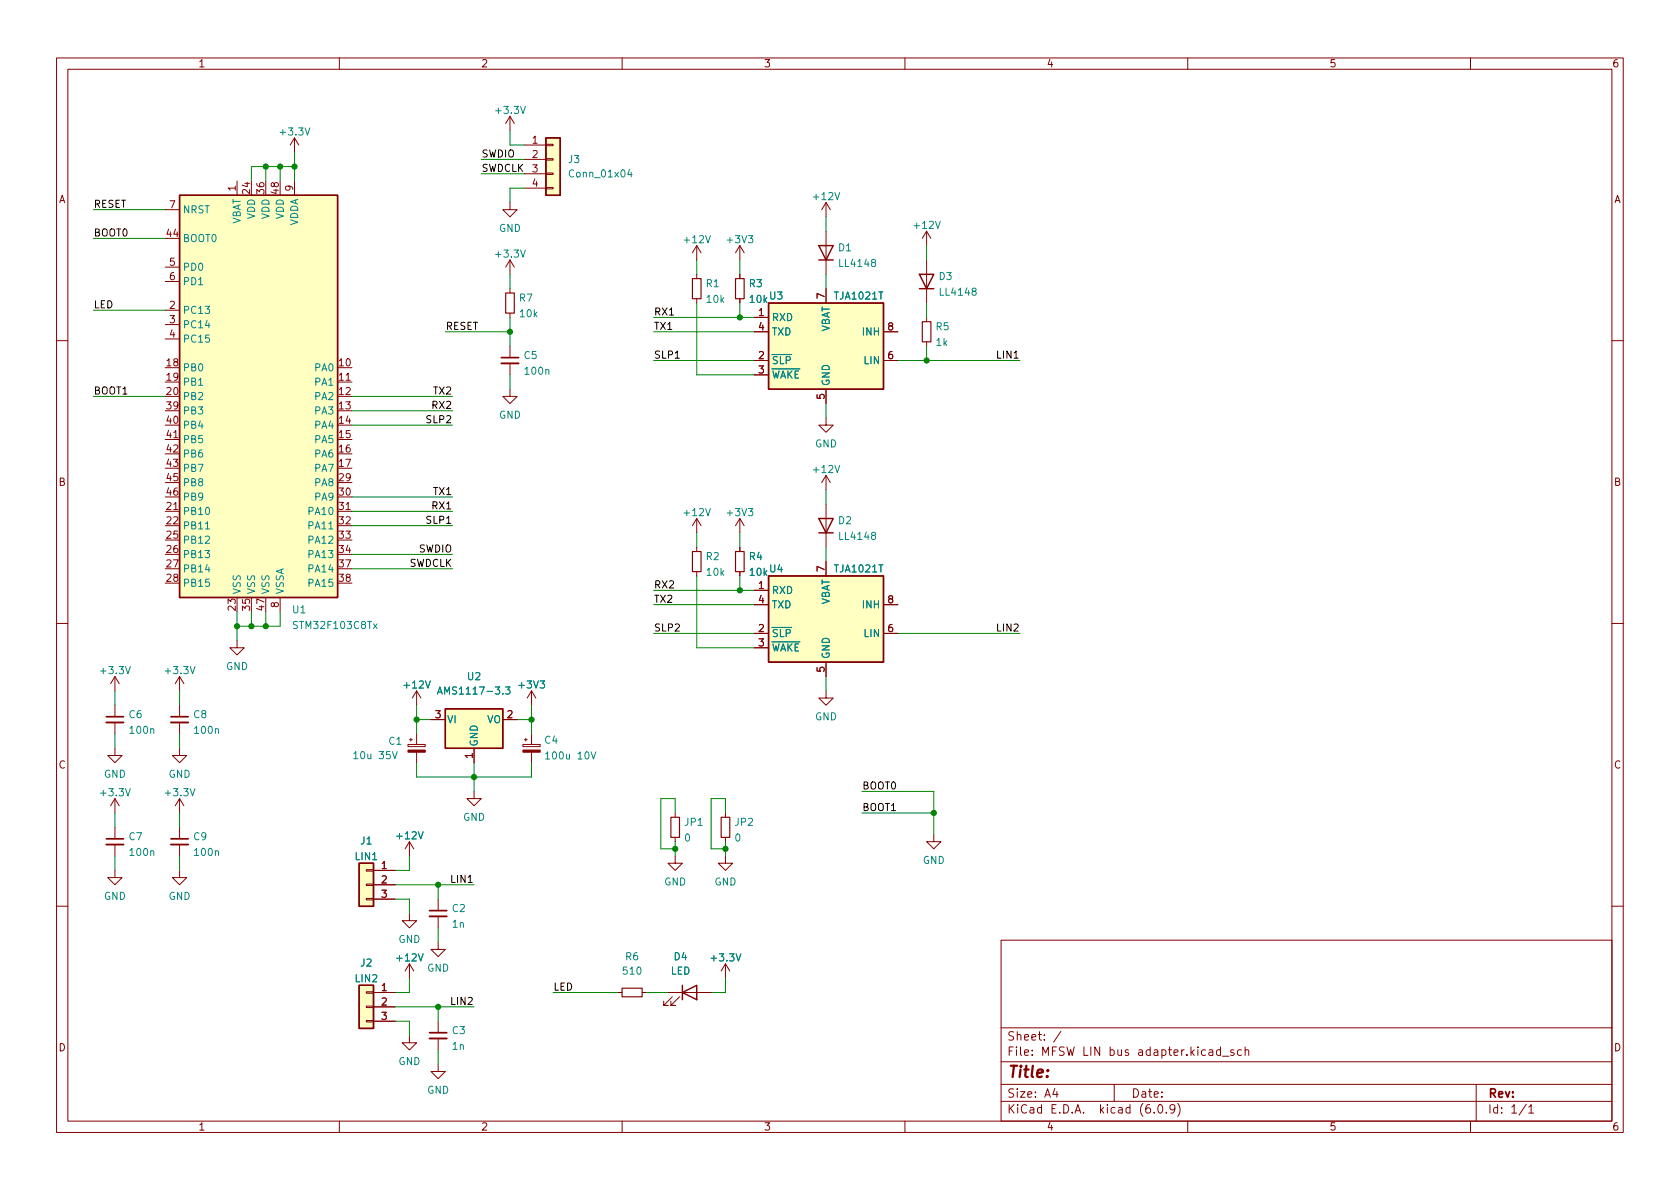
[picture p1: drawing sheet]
<svg xmlns="http://www.w3.org/2000/svg" width="297mm" height="210mm" viewBox="0 0 297 210" stroke-linecap="round" stroke-linejoin="round" font-family="sans-serif">
<g fill="none" stroke="#840000" stroke-width=".18">
<path d="M10 10.2h277v190.1h-277zM12 12.2h273v186.1h-273zM60 10.2v2M110 10.2v2M160 10.2v2M210 10.2v2M260 10.2v2M29.2 37.1h2.5M41.9 32v2.5M52.1 24.4l-.8 1.2M52.1 24.4v2.5M52.1 32v2.5"/>
<path d="M52.1 24.4l.7 1.2M90.2 35.8v1.3h1.2l-1.2 1.2-1.3-1.2h1.3M90.2 20.6l-.8 1.2M90.2 20.6v2.5M90.2 20.6l.7 1.2M92.7 25.6h3.8M92.7 28.2h3.8M92.7 30.7h3.8M92.7 33.3h3.8M96.5 33.1h1.3v.3h-1.3zM96.5 30.6h1.3v.3h-1.3zM96.5 28.1h1.3v.2h-1.3z"/>
<path d="M96.5 25.5h1.3v.3h-1.3zM146 35.8v2.5M146 35.8l-.7 1.3M146 35.8l.8 1.3M29.2 54.9h2.5M29.2 57.4h2.5M29.2 59.9h2.5M29.2 47.2h2.5M29.2 49.8h2.5M90.2 46v2.5M90.2 51v.8M90.2 55.4v.7"/>
<path d="M90.2 46l-.8 1.2M90.2 46l.7 1.2M123.2 43.4l-.8 1.3M123.2 43.4v2.6M123.2 48.5v.8M123.2 52.8v.8M123.2 43.4l.8 1.3M130.8 43.4v2.6M130.8 48.5v.8M130.8 52.8v.8M130.8 43.4l-.8 1.3M130.8 43.4l.8 1.3"/>
<path d="M133.3 56.1h2.6M133.3 58.7h2.6M146 40.9v7.6M146 51v2.6M156.2 58.7h2.5M163.8 40.9l-.7 1.3M163.8 40.9v2.5M163.8 46v7.6M163.8 56.1v.8M163.8 40.9l.8 1.3M10 60.2h2M29.2 77.7h2.5"/>
<path d="M59.7 67.6h2.5M90.2 68.8v1.3h1.2l-1.2 1.3-1.3-1.3h1.3M90.2 61.2v2M90.2 64.3v2M133.3 63.7h2.6M133.3 66.3h2.6M146 73.9v1.3h1.3l-1.3 1.2-1.2-1.2h1.2M146 68.8v2.6M156.2 63.7h2.5M163.8 60.4v.8M285 60.2h2M29.2 90.4h2.5"/>
<path d="M59.7 90.4h2.5M123.2 91.7v2.5M123.2 96.8v.7M123.2 91.7l-.8 1.3M123.2 91.7l.8 1.3M130.8 91.7l-.8 1.3M130.8 91.7v2.5M130.8 96.8v.7M130.8 91.7l.8 1.3M146 84.1v2.5M146 89.1v7.7M146 99.3v2.5"/>
<path d="M146 84.1l-.7 1.2M146 84.1l.8 1.2M10 110.2h2M20.3 119.6l-.7 1.3M20.3 119.6v2.6M20.3 119.6l.8 1.3M31.7 119.6v2.6M31.7 119.6l-.7 1.3M31.7 119.6l.8 1.3M41.9 113.3v1.2h1.3l-1.3 1.3-1.3-1.3h1.3M49.5 105.7v2.5M123.2 101.1v.7"/>
<path d="M130.8 101.1v.7M133.3 104.4h2.6M133.3 112h2.6M133.3 114.5h2.6M133.3 106.9h2.6M146 117.1v2.5M156.2 112h2.5M156.2 106.9h2.5M285 110.2h2M20.3 132.3v1.3h1.3l-1.3 1.3-1.3-1.3h1.3M20.3 124.7v2M20.3 127.8v2"/>
<path d="M31.7 132.3v1.3h1.3l-1.3 1.3-1.2-1.3h1.2M31.7 124.7v2M31.7 127.8v2M72.1 131.6h3.1v.4h-3.1zM72.4 130.8h.5M72.6 130.6v.5M73.7 122.2v2.5M73.7 129.8v1.8M73.7 133v1.9M73.7 122.2l-.8 1.2M73.7 122.2l.7 1.2M76.2 127.2h2.5"/>
<path d="M83.8 139.9v1.3h1.3l-1.3 1.3-1.3-1.3h1.3M83.8 132.3v2.6M88.9 127.2h2.5M92.5 131.6h3v.4h-3zM92.7 130.8h.5M93 130.6v.5M94 122.2l-.8 1.2M94 122.2v2.5M94 129.8v1.8M94 133v1.9M94 122.2l.7 1.2M146 122.2v1.2h1.3l-1.3 1.3-1.2-1.3h1.2"/>
<path d="M20.3 153.9v1.3h1.3l-1.3 1.3-1.3-1.3h1.3M20.3 141.2v2.6M20.3 146.3v2M20.3 149.3v2.1M20.3 141.2l-.7 1.3M20.3 141.2l.8 1.3M31.7 153.9v1.3h1.3l-1.3 1.3-1.2-1.3h1.2M31.7 141.2v2.6M31.7 146.3v2M31.7 149.3v2.1M31.7 141.2l-.7 1.3M31.7 141.2l.8 1.3"/>
<path d="M64.8 158.9h1.2v.2h-1.2zM64.8 156.3h1.2v.3h-1.2zM64.8 153.8h1.2v.2h-1.2zM66 153.9h3.8M66 156.5h3.8M66 159h3.8M72.4 148.8v2.6M72.4 148.8l-.8 1.3M72.4 148.8l.8 1.3M77.5 159v2M119.4 151.4v1.2h1.2l-1.2 1.3-1.3-1.3h1.3M119.4 143.8v.7"/>
<path d="M119.4 148.1v.7M128.3 151.4v1.2h1.2l-1.2 1.3-1.3-1.3h1.3M128.3 143.8v.7M128.3 148.1v.7M165.1 147.6v1.2h1.3l-1.3 1.3-1.3-1.3h1.3M10 160.2h2M64.8 177.9h1.2v.3h-1.2zM64.8 175.4h1.2v.2h-1.2zM66 175.5h3.8M66 178h3.8M72.4 161.5v1.3h1.3l-1.3 1.3-1.3-1.3h1.3M72.4 170.4l-.8 1.3"/>
<path d="M72.4 170.4v2.6M72.4 170.4l.8 1.3M77.5 166.6v1.3h1.2l-1.2 1.3-1.3-1.3h1.3M77.5 162v2.1M109.2 175.5h.8M113.5 175.5h.8M118.1 175.5h7.6M118.9 176.3l-1.6 1.5h.8h-.8v-.8M120.1 176.3l-1.5 1.5h.8h-.8v-.8M128.3 170.4l-.8 1.3M128.3 170.4v2.6M128.3 170.4l.7 1.3"/>
<path d="M177 166.3h108v32h-108zM285 160.2h2M60 198.3v2M64.8 180.5h1.2v.2h-1.2zM66 180.6h3.8M72.4 183.1v1.3h1.3l-1.3 1.3-1.3-1.3h1.3M77.5 188.2v1.3h1.2l-1.2 1.2-1.3-1.2h1.3M77.5 180.6v2M77.5 183.6v2.1M110 198.3v2M160 198.3v2M177 194.8h108"/>
<path d="M177 191.8h108M177 187.8h108M177 181.8h108M186.5 192.5l-.4 1h1M186.9 193v1M187.6 182.4l-1.3 1.9M197 191.8v3M204.1 196.7v.1M204.9 195.4l.2-.1a.81 .81 0 0 1 .6 .7 .81 .81 0 0 1-.3 .8h-.2a.81 .81 0 0 1-.6-.6 .81 .81 0 0 1 .3-.8zM206.2 196.7v.1M207.7 196l-.3 .3h-.3l-.2-.3 .1-.6 .4-.1 .2 .2a.99 .99 0 0 1-.3 1.3h-.3M208.2 195.1a1.72 1.72 0 0 1 0 2.3"/>
<path d="M210 198.3v2M215.8 185.7l-.4-.1-.3 .3v.4l.1 .3h.6M215.8 185.1v1.5M216.1 186.8h1.2M218.1 185.7l-.3-.1-.2 .2v.3l.5 .1v.4h-.5M219.5 185.7l-.4-.1-.3 .3v.4l.1 .3h.6M220.1 185.8l.3-.2 .3 .1 .1 .9M220.1 185.1v1.5M260 198.3v2M261 191.8v6.5M269.9 195.3l-1.3 1.9M270.3 195.8l.4-.5v1.5"/>
<path d="M270.3 196.8h.9"/>
</g>
<g fill="#840000" stroke="#840000" stroke-width=".18">
<path d="M72.1 132.6h3.1v.4h-3.1z"/>
<path d="M92.5 132.6h3v.4h-3z"/>
</g>
<path d="M111.3 30l-.3 .9h.8M111.6 30.5v.8M36.3 93.5h.8M69.4 132.9l.4 1.3 .4-1.3M77.3 122.7l.5-1.2 .4 1.2M77.5 122.4h.6M89.4 121.5h.8l-.5 .5 .4 .1v.5l-.2 .1-.5-.1M96.5 133.3l.3-.3v1.2M96.5 134.2h.7M104.5 133l.4 1.2 .5-1.2" fill="none" stroke="#008484" stroke-width=".18"/>
<g fill="#ffffc2" stroke="#ffffc2" stroke-width=".18">
<path d="M78.7 125.3h10.2v7h-10.2z"/>
<path d="M96.5 24.4h2.6v10.1h-2.6z"/>
<path d="M63.5 174.2h2.5v7.7h-2.5z"/>
<path d="M31.7 34.5h28v71.2h-28z"/>
<path d="M63.5 152.6h2.5v7.7h-2.5z"/>
<path d="M135.9 101.8h20.3v15.3h-20.3z"/>
<path d="M135.9 53.6h20.3v15.2h-20.3z"/>
</g>
<g fill="none" stroke="#840000" stroke-width=".25">
<path d="M31.7 34.5h28v71.2h-28zM96.5 24.4h2.6v10.1h-2.6zM135.9 53.6h20.3v15.2h-20.3zM144.8 43.4h2.5l-1.3 2.6zM144.8 46h2.5M162.6 48.5h2.5l-1.3 2.5zM162.6 51h2.5M144.8 91.7h2.5l-1.3 2.5zM144.8 94.2h2.5M135.9 101.8h20.3v15.3h-20.3zM78.7 125.3h10.2v7h-10.2zM63.5 152.6h2.5v7.7h-2.5z"/>
<path d="M63.5 174.2h2.5v7.7h-2.5zM120.6 175.5l2.6-1.3v2.6zM120.6 174.2v2.6"/>
</g>
<path d="M89.4 51.8h1.5v3.6h-1.5zM122.4 49.3h1.6v3.5h-1.6zM130 49.3h1.6v3.5h-1.6zM163.1 56.9h1.5v3.5h-1.5zM122.4 97.5h1.6v3.6h-1.6zM130 97.5h1.6v3.6h-1.6zM118.6 144.5h1.5v3.6h-1.5zM127.5 144.5h1.5v3.6h-1.5zM110 174.7h3.5v1.6h-3.5z" fill="none" stroke="#840000" stroke-width=".2"/>
<path d="M88.6 64.3h3.1M18.8 127.8h3M30.2 127.8h3.1M18.8 149.3h3M30.2 149.3h3.1M75.9 162h3.1M75.9 183.6h3.1" fill="none" stroke="#840000" stroke-width=".33"/>
<path d="M88.6 63.2h3.1M18.8 126.7h3M30.2 126.7h3.1M18.8 148.3h3M30.2 148.3h3.1M75.9 161h3.1M75.9 182.6h3.1" fill="none" stroke="#840000" stroke-width=".3"/>
<g fill="none" stroke="#008400" stroke-width=".18">
<path d="M16.5 37.1h12.7M47 29.5v2.5M49.5 29.5v2.5M52.1 29.5h-7.7v2.5M52.1 26.9v5.1M85.1 28.2h7.6M85.1 30.7h7.6M90.2 23.1v2.5h2.5M92.7 33.3h-2.5v2.5M146 38.3v2.6M16.5 42.2h12.7M16.5 54.9h12.7"/>
<path d="M78.7 58.7h11.5M90.2 48.5v2.5M90.2 56.1v5.1M115.6 58.7h17.7M115.6 56.1h17.7M123.2 46v2.5M123.2 53.6v12.7h10.1M130.8 46v2.5M130.8 53.6v2.5M146 48.5v2.5M163.8 43.4v2.6M163.8 53.6v2.5"/>
<path d="M16.5 70.1h12.7M62.2 72.6h17.8M62.2 70.1h17.8M62.2 75.2h17.8M90.2 66.3v2.5M115.6 63.7h17.7M146 71.4v2.5M158.7 63.7h21.6M163.8 61.2v2.5M62.2 87.9h17.8M62.2 90.4h17.8M62.2 93h17.8"/>
<path d="M62.2 98h17.8M123.2 94.2v2.6M130.8 94.2v2.6M146 86.6v2.5M146 96.8v2.5M41.9 108.2v5.1M44.4 108.2v2.5M47 108.2v2.5M49.5 108.2v2.5h-7.6M62.2 100.6h17.8M115.6 106.9h17.7M115.6 104.4h17.7"/>
<path d="M115.6 112h17.7M123.2 101.8v12.7h10.1M130.8 101.8v2.6M146 119.6v2.6M158.7 112h21.6M20.3 122.2v2.5M20.3 129.8v2.5M31.7 122.2v2.5M31.7 129.8v2.5M73.7 127.2h2.5M73.7 124.7v5.1M73.7 134.9v2.5h20.3v-2.5"/>
<path d="M83.8 134.9v5M91.4 127.2h2.6M94 124.7v5.1M152.4 139.9h12.7v7.7M20.3 143.8v2.5M20.3 151.4v2.5M31.7 143.8v2.5M31.7 151.4v2.5M69.8 159h2.6v2.5M69.8 156.5h14M72.4 151.4v2.5h-2.6M77.5 156.5v2.5"/>
<path d="M119.4 143.8v-2.6h-2.6v8.9h2.6M119.4 148.8v2.6M128.3 143.8v-2.6h-2.6v8.9h2.6M128.3 148.8v2.6M152.4 143.8h12.7M69.8 178h14M72.4 173v2.5h-2.6M77.5 164.1v2.5M77.5 178v2.6M97.8 175.5h11.4M114.3 175.5h3.8M128.3 173v2.5h-2.6"/>
<path d="M69.8 180.6h2.6v2.5M77.5 185.7v2.5"/>
</g>
<g fill="#008400" stroke="#008400" stroke-width=".18">
<circle cx="77.5" cy="178" r=".46"/>
<circle cx="52.1" cy="29.5" r=".46"/>
<circle cx="49.5" cy="29.5" r=".46"/>
<circle cx="47" cy="29.5" r=".46"/>
<circle cx="83.8" cy="137.4" r=".46"/>
<circle cx="47" cy="110.7" r=".46"/>
<circle cx="41.9" cy="110.7" r=".46"/>
<circle cx="44.4" cy="110.7" r=".46"/>
<circle cx="77.5" cy="156.5" r=".46"/>
<circle cx="163.8" cy="63.7" r=".46"/>
<circle cx="90.2" cy="58.7" r=".46"/>
<circle cx="130.8" cy="56.1" r=".46"/>
<circle cx="73.7" cy="127.2" r=".46"/>
<circle cx="94" cy="127.2" r=".46"/>
<circle cx="119.4" cy="150.1" r=".46"/>
<circle cx="130.8" cy="104.4" r=".46"/>
<circle cx="128.3" cy="150.1" r=".46"/>
<circle cx="165.1" cy="143.8" r=".46"/>
</g>
<text font-size="2.8" fill="#840000" x="178" y="190.6">Title:</text>
<g font-size="2.1" fill="#840000">
<text x="178" y="184">Sheet: /</text>
<text x="178" y="186.7">File: MFSW LIN bus adapter.kicad_sch</text>
<text x="178" y="196.9">KiCad E.D.A. kicad (6.0.9)</text>
<text x="178" y="194.1">Size: A4</text>
<text x="200" y="194.1">Date:</text>
<text x="263" y="194.1">Rev:</text>
<text x="263" y="196.9">Id: 1/1</text>
</g>
<g font-size="1.8" fill="#840000">
<text x="35" y="11.9">1</text>
<text x="85" y="11.9">2</text>
<text x="135" y="11.9">3</text>
<text x="185" y="11.9">4</text>
<text x="235" y="11.9">5</text>
<text x="285" y="11.9">6</text>
<text x="94.1" y="25.4">1</text>
<text x="94.1" y="27.9">2</text>
<text x="10.3" y="35.9">A</text>
<text x="41.7" y="33.8" transform="rotate(-90 41.7 33.8)">1</text>
<text x="44.2" y="34.3" transform="rotate(-90 44.2 34.3)">24</text>
<text x="46.7" y="34.3" transform="rotate(-90 46.7 34.3)">36</text>
<text x="49.3" y="34.3" transform="rotate(-90 49.3 34.3)">48</text>
<text x="51.8" y="33.8" transform="rotate(-90 51.8 33.8)">9</text>
<text x="94.1" y="30.5">3</text>
<text x="94.1" y="33">4</text>
<text x="285.3" y="35.9">A</text>
<text x="29.5" y="41.9">44</text>
<text x="30" y="36.8">7</text>
<text x="30" y="47">5</text>
<text x="30" y="49.5">6</text>
<text x="145.8" y="52.8" transform="rotate(-90 145.8 52.8)">7</text>
<text x="30" y="54.6">2</text>
<text x="30" y="57.1">3</text>
<text x="30" y="59.7">4</text>
<text x="134.1" y="55.9">1</text>
<text x="134.1" y="58.4">4</text>
<text x="157" y="58.4">8</text>
<text x="29.5" y="64.8">18</text>
<text x="60" y="64.8">10</text>
<text x="134.1" y="63.5">2</text>
<text x="157" y="63.5">6</text>
<text x="29.5" y="67.3">19</text>
<text x="29.5" y="69.8">20</text>
<text x="60" y="67.3">11</text>
<text x="60" y="69.8">12</text>
<text x="134.1" y="66">3</text>
<text x="145.8" y="70.6" transform="rotate(-90 145.8 70.6)">5</text>
<text x="29.5" y="72.4">39</text>
<text x="29.5" y="74.9">40</text>
<text x="29.5" y="77.5">41</text>
<text x="60" y="72.4">13</text>
<text x="60" y="74.9">14</text>
<text x="60" y="77.5">15</text>
<text x="29.5" y="80">42</text>
<text x="29.5" y="82.5">43</text>
<text x="60" y="80">16</text>
<text x="60" y="82.5">17</text>
<text x="10.3" y="85.9">B</text>
<text x="29.5" y="85.1">45</text>
<text x="29.5" y="87.6">46</text>
<text x="60" y="85.1">29</text>
<text x="60" y="87.6">30</text>
<text x="285.3" y="85.9">B</text>
<text x="29.5" y="90.2">21</text>
<text x="29.5" y="92.7">22</text>
<text x="29.5" y="95.2">25</text>
<text x="60" y="90.2">31</text>
<text x="60" y="92.7">32</text>
<text x="60" y="95.2">33</text>
<text x="29.5" y="97.8">26</text>
<text x="29.5" y="100.3">27</text>
<text x="60" y="97.8">34</text>
<text x="60" y="100.3">37</text>
<text x="145.8" y="101.1" transform="rotate(-90 145.8 101.1)">7</text>
<text x="29.5" y="102.9">28</text>
<text x="41.7" y="107.9" transform="rotate(-90 41.7 107.9)">23</text>
<text x="44.2" y="107.9" transform="rotate(-90 44.2 107.9)">35</text>
<text x="46.7" y="107.9" transform="rotate(-90 46.7 107.9)">47</text>
<text x="49.3" y="107.4" transform="rotate(-90 49.3 107.4)">8</text>
<text x="60" y="102.9">38</text>
<text x="134.1" y="104.1">1</text>
<text x="134.1" y="106.7">4</text>
<text x="157" y="106.7">8</text>
<text x="134.1" y="111.8">2</text>
<text x="157" y="111.8">6</text>
<text x="134.1" y="114.3">3</text>
<text x="145.8" y="118.9" transform="rotate(-90 145.8 118.9)">5</text>
<text x="77" y="127">3</text>
<text x="89.7" y="127">2</text>
<text x="10.3" y="135.9">C</text>
<text x="83.6" y="134.1" transform="rotate(-90 83.6 134.1)">1</text>
<text x="285.3" y="135.9">C</text>
<text x="67.5" y="153.7">1</text>
<text x="67.5" y="156.2">2</text>
<text x="67.5" y="158.7">3</text>
<text x="67.5" y="175.3">1</text>
<text x="67.5" y="177.8">2</text>
<text x="10.3" y="185.9">D</text>
<text x="67.5" y="180.3">3</text>
<text x="285.3" y="185.9">D</text>
<text x="35" y="199.9">1</text>
<text x="85" y="199.9">2</text>
<text x="135" y="199.9">3</text>
<text x="185" y="199.9">4</text>
<text x="235" y="199.9">5</text>
<text x="285" y="199.9">6</text>
</g>
<g font-size="1.8" fill="#008484">
<text x="49.7" y="23.9">+3.3V</text>
<text x="87.8" y="20.1">+3.3V</text>
<text x="100.5" y="28.8">J3</text>
<text x="101" y="31.4">Conn_01x04</text>
<text x="144" y="35.4">+12V</text>
<text x="32.3" y="37.7">NRST</text>
<text x="42.5" y="39.9" transform="rotate(-90 42.5 39.9)">VBAT</text>
<text x="45.1" y="38.8" transform="rotate(-90 45.1 38.8)">VDD</text>
<text x="47.6" y="38.8" transform="rotate(-90 47.6 38.8)">VDD</text>
<text x="50.2" y="38.8" transform="rotate(-90 50.2 38.8)">VDD</text>
<text x="52.7" y="40.1" transform="rotate(-90 52.7 40.1)">VDDA</text>
<text x="88.2" y="41">GND</text>
<text x="161.7" y="40.5">+12V</text>
<text x="32.3" y="42.8">BOOT0</text>
<text x="32.3" y="47.9">PD0</text>
<text x="87.8" y="45.5">+3.3V</text>
<text x="121.1" y="43">+12V</text>
<text x="128.7" y="43">+3V3</text>
<text x="148.3" y="44.4">D1</text>
<text x="148.6" y="47.2">LL4148</text>
<text x="32.3" y="50.4">PD1</text>
<text x="91.9" y="53.3">R7</text>
<text x="124.9" y="50.8">R1</text>
<text x="125" y="53.5">10k</text>
<text x="132.5" y="50.8">R3</text>
<text x="132.6" y="53.5">10k</text>
<text x="136.1" y="53">U3</text>
<text x="147.6" y="53">TJA1021T</text>
<text x="166.1" y="49.5">D3</text>
<text x="166.3" y="52.3">LL4148</text>
<text x="32.3" y="55.5">PC13</text>
<text x="32.3" y="58">PC14</text>
<text x="92" y="56.1">10k</text>
<text x="136.4" y="56.8">RXD</text>
<text x="136.4" y="59.3">TXD</text>
<text x="146.7" y="58.9" transform="rotate(-90 146.7 58.9)">VBAT</text>
<text x="152.7" y="59.3">INH</text>
<text x="165.5" y="58.4">R5</text>
<text x="32.3" y="65.7">PB0</text>
<text x="32.3" y="60.6">PC15</text>
<text x="55.7" y="65.7">PA0</text>
<text x="92.7" y="63.5">C5</text>
<text x="136.4" y="64.4">~{SLP}</text>
<text x="152.9" y="64.4">LIN</text>
<text x="165.5" y="61.2">1k</text>
<text x="32.3" y="68.2">PB1</text>
<text x="32.3" y="70.7">PB2</text>
<text x="55.7" y="68.2">PA1</text>
<text x="55.7" y="70.7">PA2</text>
<text x="92.9" y="66.3">100n</text>
<text x="136.4" y="66.9">~{WAKE}</text>
<text x="146.7" y="68.3" transform="rotate(-90 146.7 68.3)">GND</text>
<text x="32.3" y="73.3">PB3</text>
<text x="32.3" y="75.8">PB4</text>
<text x="55.7" y="73.3">PA3</text>
<text x="55.7" y="75.8">PA4</text>
<text x="88.2" y="74">GND</text>
<text x="32.3" y="78.4">PB5</text>
<text x="32.3" y="80.9">PB6</text>
<text x="32.3" y="83.4">PB7</text>
<text x="55.7" y="78.4">PA5</text>
<text x="55.7" y="80.9">PA6</text>
<text x="55.7" y="83.4">PA7</text>
<text x="144" y="83.6">+12V</text>
<text x="144.1" y="79.1">GND</text>
<text x="32.3" y="86">PB8</text>
<text x="32.3" y="88.5">PB9</text>
<text x="55.7" y="86">PA8</text>
<text x="55.7" y="88.5">PA9</text>
<text x="32.3" y="91.1">PB10</text>
<text x="32.3" y="93.6">PB11</text>
<text x="54.8" y="91.1">PA10</text>
<text x="54.8" y="93.6">PA11</text>
<text x="121.1" y="91.3">+12V</text>
<text x="128.7" y="91.3">+3V3</text>
<text x="148.3" y="92.7">D2</text>
<text x="148.6" y="95.5">LL4148</text>
<text x="32.3" y="96.1">PB12</text>
<text x="32.3" y="98.7">PB13</text>
<text x="32.3" y="101.2">PB14</text>
<text x="54.8" y="96.1">PA12</text>
<text x="54.8" y="98.7">PA13</text>
<text x="54.8" y="101.2">PA14</text>
<text x="124.9" y="99">R2</text>
<text x="125" y="101.8">10k</text>
<text x="132.5" y="99">R4</text>
<text x="132.6" y="101.8">10k</text>
<text x="136.1" y="101.2">U4</text>
<text x="147.6" y="101.2">TJA1021T</text>
<text x="32.3" y="103.8">PB15</text>
<text x="42.5" y="105.2" transform="rotate(-90 42.5 105.2)">VSS</text>
<text x="45.1" y="105.2" transform="rotate(-90 45.1 105.2)">VSS</text>
<text x="47.6" y="105.2" transform="rotate(-90 47.6 105.2)">VSS</text>
<text x="50.2" y="105.2" transform="rotate(-90 50.2 105.2)">VSSA</text>
<text x="54.8" y="103.8">PA15</text>
<text x="136.4" y="105">RXD</text>
<text x="136.4" y="107.6">TXD</text>
<text x="146.7" y="107.2" transform="rotate(-90 146.7 107.2)">VBAT</text>
<text x="152.7" y="107.6">INH</text>
<text x="51.8" y="108.4">U1</text>
<text x="52.2" y="111.2">STM32F103C8Tx</text>
<text x="136.4" y="112.6">~{SLP}</text>
<text x="152.9" y="112.6">LIN</text>
<text x="18" y="119.2">+3.3V</text>
<text x="29.4" y="119.2">+3.3V</text>
<text x="39.9" y="118.5">GND</text>
<text x="136.4" y="115.2">~{WAKE}</text>
<text x="146.7" y="116.6" transform="rotate(-90 146.7 116.6)">GND</text>
<text x="71.6" y="121.7">+12V</text>
<text x="78.4" y="122.8">AMS1117-3.3</text>
<text x="82.7" y="120.3">U2</text>
<text x="91.9" y="121.7">+3V3</text>
<text x="22.8" y="127">C6</text>
<text x="23.1" y="129.8">100n</text>
<text x="34.3" y="127">C8</text>
<text x="34.5" y="129.8">100n</text>
<text x="68.8" y="131.7">C1</text>
<text x="79" y="127.9">VI</text>
<text x="86.1" y="127.9">VO</text>
<text x="96.3" y="131.5">C4</text>
<text x="144.1" y="127.4">GND</text>
<text x="18.4" y="137.5">GND</text>
<text x="29.8" y="137.5">GND</text>
<text x="63" y="134.2">10u 35V</text>
<text x="84.5" y="132.1" transform="rotate(-90 84.5 132.1)">GND</text>
<text x="97" y="134.3">100u 10V</text>
<text x="18" y="140.8">+3.3V</text>
<text x="29.4" y="140.8">+3.3V</text>
<text x="22.8" y="148.6">C7</text>
<text x="34.3" y="148.6">C9</text>
<text x="63.8" y="149.3">J1</text>
<text x="70.3" y="148.4">+12V</text>
<text x="81.9" y="145.1">GND</text>
<text x="121.1" y="148.8">0</text>
<text x="121.1" y="146">JP1</text>
<text x="130" y="148.8">0</text>
<text x="130" y="146">JP2</text>
<text x="23.1" y="151.3">100n</text>
<text x="34.5" y="151.3">100n</text>
<text x="62.9" y="152.1">LIN1</text>
<text x="163.1" y="152.8">GND</text>
<text x="18.4" y="159.1">GND</text>
<text x="29.8" y="159.1">GND</text>
<text x="80" y="161.3">C2</text>
<text x="117.4" y="156.6">GND</text>
<text x="126.3" y="156.6">GND</text>
<text x="70.4" y="166.7">GND</text>
<text x="80" y="164">1n</text>
<text x="62.9" y="173.7">LIN2</text>
<text x="63.8" y="170.9">J2</text>
<text x="70.3" y="170">+12V</text>
<text x="75.5" y="171.8">GND</text>
<text x="110.3" y="172.3">510</text>
<text x="110.6" y="169.8">R6</text>
<text x="118.6" y="172.3">LED</text>
<text x="119.2" y="169.8">D4</text>
<text x="125.9" y="170">+3.3V</text>
<text x="80" y="182.9">C3</text>
<text x="80" y="185.6">1n</text>
<text x="70.4" y="188.3">GND</text>
<text x="75.5" y="193.4">GND</text>
</g>
<g font-size="1.8">
<text x="85.1" y="27.8">SWDIO</text>
<text x="85.1" y="30.4">SWDCLK</text>
<text x="16.5" y="41.8">BOOT0</text>
<text x="16.5" y="36.7">RESET</text>
<text x="16.5" y="54.5">LED</text>
<text x="78.7" y="58.3">RESET</text>
<text x="115.6" y="58.3">TX1</text>
<text x="115.6" y="55.8">RX1</text>
<text x="115.6" y="63.4">SLP1</text>
<text x="176.5" y="63.4">LIN1</text>
<text x="16.5" y="69.7">BOOT1</text>
<text x="76.8" y="69.7">TX2</text>
<text x="75.6" y="74.8">SLP2</text>
<text x="76.6" y="72.3">RX2</text>
<text x="76.8" y="87.5">TX1</text>
<text x="75.6" y="92.6">SLP1</text>
<text x="76.6" y="90.1">RX1</text>
<text x="72.2" y="100.2">SWDCLK</text>
<text x="74" y="97.7">SWDIO</text>
<text x="115.6" y="104">RX2</text>
<text x="115.6" y="106.6">TX2</text>
<text x="115.6" y="111.7">SLP2</text>
<text x="176.5" y="111.7">LIN2</text>
<text x="152.4" y="143.4">BOOT1</text>
<text x="152.4" y="139.6">BOOT0</text>
<text x="80" y="156.1">LIN1</text>
<text x="80" y="177.7">LIN2</text>
<text x="97.8" y="175.2">LED</text>
</g>
</svg>
